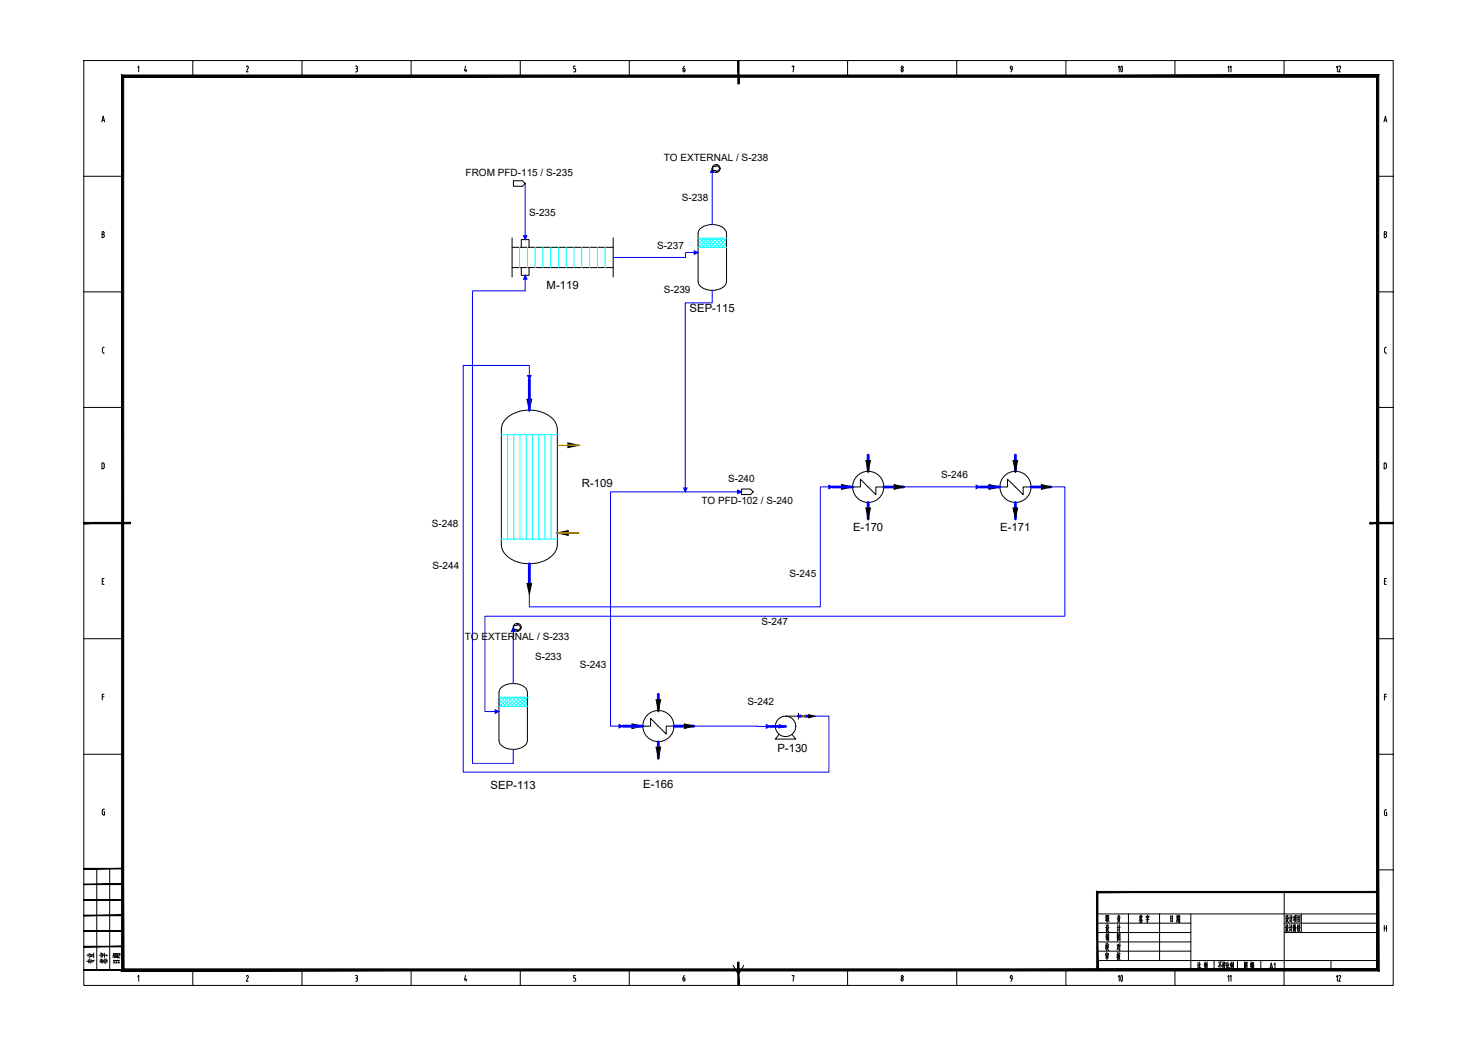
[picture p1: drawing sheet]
<svg xmlns="http://www.w3.org/2000/svg" width="420mm" height="297mm" viewBox="0 0 420 297" stroke-linecap="round" stroke-linejoin="round" font-family="sans-serif">
<g fill="none" stroke="#000" stroke-width=".28">
<path d="M23.8 17.2h372.3v262.9h-372.3zM39.2 19.2l.2-.4v1.6M54.8 17.2h.1M54.8 17.2v4.5M70.3 18.8l.3 .2v.3M70.3 18.8l-.2 .2M70.5 19.4l-.5 1h.6M85.8 17.2h.1M85.8 17.2v4.5M101.1 18.8l.5 .2v.3l-.2 .2 .2 .4M101.2 19.5h.1M101.6 19.9v.2"/>
<path d="M116.9 17.2h.1M116.9 17.2v4.5M132.3 18.8l-.2 1.3h.6M132.5 19.7v.7M147.9 17.2h.1M147.9 17.2v4.5M163.4 19.5l.2 .4M163.6 18.8h-.5v.7h.3M163.6 19.9v.2M178.9 17.2h.1M178.9 17.2v4.5M194.4 19.5h-.2v.6"/>
<path d="M194.5 19.5l.2 .4M194.6 18.8l-.4 .7M194.7 19.9v.2M209.9 17.2h.1M225.2 19v-.2h.5l-.2 1.6M240.9 17.2h.1M240.9 17.2v4.5M256.2 19.9l.3-.4 .2 .4M256.2 19.9v.2M256.7 19.9v.2M272 17.2h.1M272 17.2v4.5"/>
<path d="M287.2 19.1l.3-.3 .3 .3M287.2 19.2l.2 .4 .3 .1v-.5M287.7 19.6l-.4 .8M303 17.2h.1M303 17.2v4.5M334 17.2h.1M334 17.2v4.5M365 17.2h.1M365 17.2v4.5M28.9 34.7l.4-1.7 .4 1.7M29.1 34.2h.5M101.6 20.1l-.1 .3h-.4"/>
<path d="M163.1 20.4h.3M163.6 20.1l-.2 .3M194.2 20.1l.2 .3 .3-.3M256.2 20.1l.3 .3 .2-.3M393.4 34.7l.5-1.7 .3 1.7M393.6 34.2h.5M23.8 50.1h11.1M391.6 50.1h4.5M396.1 50.1h.1M29 65.9l.6 .1v.4l-.3 .2 .4 .5-.2 .3-.5 .1zM29 66.6h.3M393.5 65.9l.6 .1v.4l-.2 .2 .3 .5-.2 .3-.5 .1z"/>
<path d="M393.5 66.6h.4M23.8 83h11.1M29.2 100l.2 .4M29.6 98.7l-.4 .2-.1 1.1M391.6 83h4.5M393.6 99.1v.9M393.6 100l.3 .4M393.9 98.7h.2M393.9 98.7l-.3 .4M396.1 83h.1M23.8 115.8h11.1M29.4 100.4h.2"/>
<path d="M391.6 115.8h4.5M393.9 100.4h.2M396.1 115.8h.1M29.3 133.2l.3-.2v-1.2l-.6-.2v1.7h.3M394.1 132.1v.6M394.2 132.7l-.4 .5M394.2 132.1l-.2-.4-.5-.1v1.7h.3M396.1 148.7h.1M29.1 165.2h.3M29.6 164.5h-.5v1.6h.5M393.6 165.2h.4M394.1 164.5h-.5v1.6h.5"/>
<path d="M23.8 181.6h11.1M29.1 198.1h.5M29.6 197.3h-.5v1.7M391.6 181.6h4.5M393.6 198.1h.5M394.1 197.3h-.5v1.7M396.1 181.6h.1M23.8 214.4h11.1M391.6 214.4h4.5M396.1 214.4h.1M29.5 230.7h.2v1h-.3M29.7 230l-.6 .2v1.2l.3 .2"/>
<path d="M393.6 230.7v.7M394 230.9h.2v.9l-.5-.1-.1-.3M394.2 230.2l-.5 .1-.1 .3M27.5 246.9v28.8M31.2 246.9v28.8M311.9 259.8h79.7M320.8 259.8v13.2M329.6 259.8v13.2M338.5 259.8v15.9M365.1 253.6v22.1M369.9 259.8v5.3M391.6 247.3h4.5"/>
<path d="M396.1 247.3h.1M39.2 277.7l.2-.4v1.6M54.8 275.7v4.4M70.3 277.3l.3 .2v.3M70.3 277.3l-.2 .2M70.5 277.8l-.5 1.1h.6M85.8 275.7v4.4M101.1 277.3l.5 .1v.4l-.2 .2M101.1 278.9h.2M101.2 278h.1M101.4 278l.2 .3M101.6 278.4v.1"/>
<path d="M101.6 278.5l-.2 .4M116.9 275.7v4.4M132.3 277.3l-.2 1.2h.6M132.5 278.2v.7M147.9 275.7v4.4M163.1 278.9h.3M163.4 278l.2 .4-.2 .5M163.6 277.3h-.5v.7h.3M178.9 275.7v4.4M194.6 277.3l-.4 .7M194.7 278.4v.1M194.7 278.3l-.1-.3h-.4l.1 .8h.3l.1-.3"/>
<path d="M208.4 274.4l1.5 2.6 1.5-2.6M225.2 277.4v-.1h.5l-.2 1.6M240.9 275.7v4.4M256.7 278.4v.1M256.7 278.3l-.1-.3a.36 .36 0 0 0-.4 .4 .36 .36 0 0 0 .5 .3v-.2M272 275.7v4.4M287.2 277.6l.3-.3 .3 .3M287.2 277.7l.3 .5M287.5 278.2h.2M287.7 277.7v.8l-.4 .4M303 275.7v4.4M311.9 273h79.7"/>
<path d="M311.9 262.4h26.6M311.9 265.1h26.6M311.9 267.7h26.6M311.9 270.4h26.6M324.1 261.6l.1 .4M324.2 260.1l-.2 .9M324.2 260.5v.4M324.3 261.6v.3M324.3 260.8l.5 .8M324.3 260.5h-.2M324.5 261.3l-.4 .1M324.5 260.2l-.7 1.6"/>
<path d="M324.5 261.6l-.1 .5M324.6 260.5v.4M324.7 262.1l-.7 .1M324.8 260.5h-.3M325.9 260.4l-.1 .5M326.2 260.1v.3M326.2 261.1v1.2l-.2-.3M326.4 260.8l-.4 .1M326.4 260.7l-.2 .5M326.6 260.4l-.1 .4M326.6 260.5h-.7M326.6 261.4l-.9 .1"/>
<path d="M332.8 260.3v1.7M333.2 261.1h-.4M333.3 260.4l-.5 .1M333.3 261.8l-.5 .1M333.3 260.3v1.7M334 275.7v4.4M334.6 260.1v1.4M334.6 261.6l-.1 .6M334.8 261.6l.1 .4M334.8 260.8l-.2 .1M334.8 261.1l-.2 .1M334.9 260.1v1.3"/>
<path d="M335 260.5l-.5 .1M335 261.4l-.5 .2M335.1 260.3v1.1M335.3 261.3l-.3 .9M335.3 260.8h-.2M335.4 260.3v1.9l-.2-.1M335.4 260.3l-.3 .1M340.6 273.6v1.7M340.8 274.3l-.2 .1M340.9 275l-.4 .4M340.9 273.5v1.7l.2 .2h.2v-.5M341.2 274l-.3 .6"/>
<path d="M342.5 273.8v1.7M342.6 273.4l-.3 1M342.7 274.2l.2-.1-.3 1.3M342.7 274.5l.1 .3M342.8 273.8l-.3 .9M342.9 273.7l-.3 .1M343 274v.9M343.2 273.4v2.1l-.2-.3M345.1 273v2.7M346.8 273.9v1.5M346.9 273.5l-.6 1.3M347 274.1l.3 .6"/>
<path d="M347.2 273.4l-.8 .1M347.7 273.3v2.2l-.2-.3M347.8 274.3l-.3 .4M347.8 274l-.3 .1M347.9 273.7l-.1 .5M348 273.4l.1 .3M348.1 274l-.2 .9 .4 .5M348.2 274.5l-.4 1M348.3 273.8l-.4 .1M348.3 273.7v.4M348.4 274.4l-.6 .2M348.7 273.6v1.7"/>
<path d="M349 274.3l-.3 .1M349.1 273.5v1.7l.2 .2h.1v-.5M349.4 274l-.3 .6M350 273.8v1.7M350 273.4l-.3 1M350.1 274.4l.1 .3M350.1 274.2l.2-.1-.2 1.2M350.2 273.8l-.2 .9M350.4 273.7l-.3 .1M350.5 273.9v1M350.6 273.4v2.1l-.1-.3M351.8 273v2.7"/>
<path d="M353.8 275.4v-1.9v2M353.8 275.3l.7 .1M354.1 274.2l.4 .4M354.1 274.9l.1 .3M354.1 274.6l.1 .3M354.2 273.8l-.3 .5M354.3 274h-.2M354.4 273.9l-.5 .9M354.5 273.5v1.9M354.5 273.6l-.7 .1M355.5 273.9v.9M355.7 273.4v2.1"/>
<path d="M355.8 273.9v.9v-.2M355.8 274l-.3 .1M355.9 274.5v1M356 273.8v.6M356.2 274.6v.8M356.3 275h-.3M356.3 275.4h-.4M356.3 273.9h-.3M356.3 273.8v.5h-.3M356.4 274.5l-.5 .1M356.4 273.5l-.5 .1M356.4 274.4l-.1 1"/>
<path d="M365 275.7v4.4M365.1 262.4h26.5M365.1 265.1h26.5M365.4 262.9l.2 .4M365.5 260.3l.2 .3M365.6 263.6h-.3M365.6 263.5v1M365.6 260.9l-.2 .1M365.6 260.8v1.1M365.7 264.2l-.2 .5M365.8 264l.5 .9M365.8 261.6l-.3 .5"/>
<path d="M365.8 263.3l-.1 .5M365.8 262.8v.5M365.9 260.2l-.2 1M365.9 261.4l.4 .8M366 262.8v.7l.3 .1M366 262.9l-.2 .1M366.1 260.2l.1 .7h.1M366.1 260.3h-.2M366.1 263.8h-.4M366.1 263.7l-.5 1.2M366.2 261.1l-.4 .1M366.2 261.1l-.5 1.1"/>
<path d="M366.6 260.9l.2-.1-.1 1.1M366.6 262.8l.2 .4M366.7 260.2l.1 .3M366.7 263.5v1.1M366.7 263.5l-.2 .1M366.8 264.2l-.2 .5M366.9 261.5l-.2 .5M367.1 262.8v2.1M367.2 260.1v2.1M367.4 263.5l-.6 .1M367.4 260.8l-.5 .2M367.7 262.8v2"/>
<path d="M367.8 260.6v.9M367.9 262.9l-.1 1.3-.1-.2M367.9 263h-.2M368 260.5l-.3 .1M368.1 263.6l-.3 1.3M368.1 260.6v1.1M368.1 261.3l-.4 .3M368.1 263l.4 .8M368.2 262.7l-.3 1.1M368.2 263.6v1.3M368.3 260.9l-.4 1.4M368.3 260.3l-.1 .4"/>
<path d="M368.3 261.7l.2 .5M368.5 260.7h-.4M368.5 260.6v1.1M368.6 260.2l-.5 .1M368.9 263v1.8M369 260.2v1.9M369.1 263.7l-.2 .1M369.1 263.3l-.2 .1M369.1 264l-.3 .2M369.1 262.8l-.2 .3M369.2 264l.4 .8M369.3 262.8l-.1 1"/>
<path d="M369.5 263.5l.1 .1M369.5 261.3l-.5 .1M369.5 260.8l-.5 .1M369.5 263h-.2M369.5 262.9v.6M369.5 263.8l-.5 1.1M369.5 261.8l-.5 .1M369.5 263.8l-.3 .1M369.6 260.3l-.6 .2M369.6 260.3l-.1 1.8M378.4 273v2.7M393.5 263v1.7"/>
<path d="M393.5 263.8h.7M394.2 263v1.7M54.8 280.1h.1M85.8 280.1h.1M116.9 280.1h.1M147.9 280.1h.1M178.9 280.1h.1M209.9 280.1h.1M240.9 280.1h.1M272 280.1h.1M303 280.1h.1M334 280.1h.1"/>
<path d="M365 280.1h.1"/>
<circle cx="256.4" cy="19.1" r=".32"/>
<circle cx="256.4" cy="277.6" r=".32"/>
</g>
<g fill="#000" stroke="#000" stroke-width=".28">
<path d="M209.7 17.2l.4 6.7v-6.7zM209.7 17.2l.4 6.7h-.4z"/>
<path d="M34.6 21.3l.6 254.1v-253.4zM34.6 21.3l.6 254.1-.6 .6zM35.2 275.4l-.6 .6 356.7-.6zM34.6 276l356.7-.6 .7 .6zM391.3 22v253.4l.7 .6zM391.3 22l.7-.7v254.7zM35.2 22h356.1l.7-.7zM34.6 21.3h357.4l-356.8 .7z"/>
<path d="M23.8 148.5v.4l13.3-.4zM23.8 148.9l13.3-.4v.4z"/>
<path d="M389.4 148.9h6.7v-.4zM389.4 148.5h6.7l-6.7 .4z"/>
<path d="M23.8 255.9h11.1v-.2zM23.8 255.7h11.1l-11.1 .2z"/>
<path d="M23.8 251.4h11.1v-.1zM23.8 251.3h11.1l-11.1 .1z"/>
<path d="M23.8 247h11.1v-.2zM23.8 246.8h11.1l-11.1 .2z"/>
<path d="M312.1 253.7h79.5v-.3zM311.8 253.4h79.8l-79.5 .3zM311.8 253.4l.3 22.3v-22zM311.8 253.4l.3 22.3h-.3z"/>
<path d="M23.8 275.8h11.1v-.2zM23.8 275.6h11.1l-11.1 .2z"/>
<path d="M23.8 269.1h11.1v-.1zM23.8 269h11.1l-11.1 .1z"/>
<path d="M23.8 264.7h11.1v-.2zM23.8 264.5h11.1l-11.1 .2z"/>
<path d="M23.8 260.3h11.1v-.2zM23.8 260.1h11.1l-11.1 .2z"/>
<path d="M209.7 273.5v6.6h.4zM209.7 273.5h.4v6.6z"/>
</g>
<g fill="none" stroke="#00f" stroke-width=".8">
<path d="M150.5 107.9v8.7M236.7 138.4h5.7M246.8 129.4v4.6M251.2 138.4h5.7M278.6 138.4h5.6M288.7 129.4v4.6M293.1 138.4h5.6M246.8 142.8v4.7M288.7 142.8v4.7M150.5 160.3v5.5M187.1 197.3v4.7M177.1 206.4h5.6"/>
<path d="M187.1 210.8v4.7M191.6 206.4h5.6M218.9 206.5h4.4M227 203.6h.9M228.9 203.6h1"/>
</g>
<g fill="#000" stroke="#000" stroke-width=".28">
<path d="M149.8 113.5h1.4l-.7 3.1zM161.4 125.9l3.1 .7-3.1 .6zM239.3 137.7l3.1 .7-3.1 .7zM246.2 130.9h1.3l-.7 3.1zM254.2 137.7l2.7 .7-2.7 .7zM281.1 137.7l3.1 .7-3.1 .7zM288 130.9h1.3l-.6 3.1zM296.1 137.7l2.6 .7-2.6 .7zM158.4 151.5l3.1-.7v1.4zM246.2 144.4h1.3l-.7 3.1zM288 144.4h1.3l-.6 3.1zM149.8 165.8h1.3l-.6 3.1z"/>
<path d="M179.6 205.8l3.1 .6-3.1 .7zM186.5 198.9h1.3l-.7 3.1zM186.5 212.4h1.3l-.7 3.1zM194.5 205.8l2.7 .6-2.7 .7zM221.5 206l1.8 .5-1.8 .4zM229.9 203.1l1.8 .5-1.8 .4z"/>
</g>
<g fill="none" stroke="#000" stroke-width=".28">
<path d="M145.6 76.1h28.7M145.6 67.6v11.1M145.6 70.3h28.7M148.2 70.3v-2.2h2.2v2.2M148.2 76.1v2.2h2.2v-2.2M174.3 67.6v11.1M199.1 65a5.4 5.4 0 0 1 7.1 .4l.3 1v13.6a3.6 3.6 0 0 1-4 2.5 3.6 3.6 0 0 1-4.1-2.5v-13.6l.3-1zM143.8 119.1a10 10 0 0 1 13.9 .6l.7 1.6v.7v32.8a5.8 5.8 0 0 1-4.6 5 9.7 9.7 0 0 1-10.6-2.8l-.4-.7-.3-1.5v-32.8a4.1 4.1 0 0 1 1.3-2.9zM242.4 138.4h2.2v-2.2l4.4 4.4v-2.2h2.2M284.2 138.4h2.2v-2.2l4.5 4.4v-2.2h2.2M142.5 195.4a5.5 5.5 0 0 1 7.1 .5l.3 .9v13.7a3.6 3.6 0 0 1-4 2.5 3.6 3.6 0 0 1-4.1-2.5v-13.7l.3-.9zM182.7 206.4h2.2v-2.2l4.5 4.4v-2.2h2.2"/>
<path d="M221.5 208.7l-1.1 1.4h5.8l-1.1-1.4M223.3 203.6h3.7M227 202.7v1.7"/>
<circle cx="246.8" cy="138.4" r="4.4"/>
<circle cx="288.7" cy="138.4" r="4.4"/>
<circle cx="187.2" cy="206.4" r="4.4"/>
<circle cx="223.3" cy="206.5" r="2.9"/>
</g>
<path d="M227.9 203.3v.6l1-.6v.6zM228.4 203.6h.1" fill="none" stroke="#0f0" stroke-width=".28"/>
<g fill="none" stroke="#0ff" stroke-width=".28">
<path d="M147.7 70.3v5.8M149.9 70.3v5.8M152.1 70.3v5.8M154.3 70.3v5.8M156.5 70.3v5.8M158.8 70.3v5.8M161 70.3v5.8M163.2 70.3v5.8M165.4 70.3v5.8M167.6 70.3v5.8M169.8 70.3v5.8M172 70.3v5.8"/>
<path d="M198.4 69.5l.8 .8M198.4 68.4l1.9 1.9M198.4 67.7h8.1M198.4 70.3h8.1M198.8 67.7l2.7 2.6M199 67.7l-.6 .6M199.9 67.7l2.7 2.6M200.1 67.7l-1.7 1.7M201 67.7l2.6 2.6M201.2 67.7l-2.6 2.6M202.1 67.7l2.6 2.6M202.3 67.7l-2.6 2.6"/>
<path d="M203.2 67.7l2.6 2.6M203.4 67.7l-2.6 2.6M204.3 67.7l2.2 2.2M204.5 67.7l-2.6 2.6M205.4 67.7l1.1 1.1M205.6 67.7l-2.6 2.6M206.5 67.9l-2.4 2.4M206.5 69l-1.3 1.3M206.5 70.1l-.2 .2M142.5 123.6h15.9M144.3 123.6v29.6M146 123.6v29.6"/>
<path d="M147.8 123.6v29.6M149.6 123.6v29.6M151.4 123.6v29.6M153.1 123.6v29.6M154.9 123.6v29.6M156.7 123.6v29.6M142.5 153.2h15.9M141.8 200l.8 .8M141.8 198.9l1.9 1.9M141.8 198.2h8.1M142.2 198.2l2.7 2.6M142.4 198.2l-.6 .6"/>
<path d="M143.3 198.2l2.7 2.6M143.5 198.2l-1.7 1.7M144.4 198.2l2.7 2.6M144.6 198.2l-2.6 2.6M145.5 198.2l2.7 2.6M145.7 198.2l-2.6 2.6M146.6 198.2l2.7 2.6M146.8 198.2l-2.6 2.6M147.7 198.2l2.2 2.2M147.9 198.2l-2.6 2.6M148.8 198.2l1.1 1.1M149 198.2l-2.6 2.6"/>
<path d="M149.9 198.2h.1M149.9 198.4l-2.4 2.4M149.9 199.5l-1.3 1.3M141.8 200.8h8.1M149.9 200.6l-.2 .2"/>
</g>
<path d="M158.4 126.6h6.1M158.4 151.5h6.1h-3" fill="none" stroke="#ffbf00" stroke-width=".38"/>
<!-- layer: STREAM -->
<g fill="none" stroke="#00f" stroke-width=".28">
<path d="M149.3 52.1v16M202.5 47.9v15.9M149.3 78.3v4.4h-15v134.3h11.6v-4M198.4 71.8h-3.5v1.4h-20.6M202.5 82.5v3.6h-7.7v53.7M150.5 107.9v-4h-18.8v115.6h104v-15.9h-4M194.8 139.8h-21.2v66.6h3.5M194.8 139.8h16M236.7 138.4h-3.5v34.1h-82.7v-3.6M256.9 138.4h21.7M298.7 138.4h4v36.8h-164.8v27.1h3.9M145.9 178.3v16"/>
<path d="M197.2 206.4l21.7 .1"/>
</g>
<!-- layer: STREAM_ARROW -->
<g fill="#00f" stroke="#00f" stroke-width=".28">
<path d="M145.9 178.3l.5 1.2h-1z"/>
<path d="M148.8 67h1l-.5 1.1z"/>
<path d="M197.3 71.3l1.1 .5-1.1 .5z"/>
<path d="M202.5 47.9l.5 1.1h-1z"/>
<path d="M194.3 138.7h1l-.5 1.1z"/>
<path d="M209.7 139.3l1.1 .5-1.1 .5z"/>
<path d="M217.8 206l1.1 .5-1.1 .5z"/>
<path d="M176 205.9l1.1 .5-1.1 .5z"/>
<path d="M150 106.8h1l-.5 1.1z"/>
<path d="M235.6 137.9l1.1 .5-1.1 .5z"/>
<path d="M277.5 137.9l1.1 .5-1.1 .5z"/>
<path d="M140.7 201.7l1.1 .6-1.1 .5z"/>
<path d="M149.3 78.3l.5 1.1h-1z"/>
</g>
<!-- layer: CONNECTOR -->
<g fill="none" stroke="#000" stroke-width=".28">
<path d="M146 51.4h2.5l.8 .7-.8 .8h-2.5zM202.6 47.4h1v-.6l1.1 1.1-1.1 1.1v-.5h-1zM210.8 139h2.5l.8 .8-.8 .8h-2.5zM146 177.8h1v-.6l1.1 1.1-1.1 1.2v-.6h-1z"/>
<circle cx="203.6" cy="47.9" r="1.12"/>
<circle cx="147" cy="178.3" r="1.12"/>
</g>
<text font-size="6.6" x="315.7" y="280.8">10</text>
<text font-size="6.2" x="315.7" y="22.2">10</text>
<text font-size="5.7" x="27.9" y="275.2" transform="rotate(-90 27.9 275.2)">专业</text>
<g font-size="5.3">
<text x="312.9" y="263.5">职 责</text>
<text x="313.3" y="268.5">制 图</text>
<text x="31.4" y="275.2" transform="rotate(-90 31.4 275.2)">签字</text>
<text x="34.9" y="274.8" transform="rotate(-90 34.9 274.8)">日期</text>
<text x="312.9" y="271.3">校 对</text>
</g>
<g font-size="4.4">
<text x="378.5" y="21.5">12</text>
<text x="363.4" y="276.6" transform="rotate(-90 363.4 276.6)">A1</text>
<text x="382.1" y="280.1" transform="rotate(-90 382.1 280.1)">12</text>
</g>
<g font-size="4">
<text x="351" y="21.5" transform="rotate(-90 351 21.5)">11</text>
<text x="351" y="280.1" transform="rotate(-90 351 280.1)">11</text>
</g>
<g font-size="3.2">
<text x="155.4" y="82.2">M-119</text>
<text x="196" y="88.8">SEP-115</text>
<text x="165.4" y="138.4">R-109</text>
<text x="242.5" y="151">E-170</text>
<text x="284.3" y="151">E-171</text>
<text x="221" y="213.6">P-130</text>
<text x="139.5" y="224.1">SEP-113</text>
<text x="182.9" y="224">E-166</text>
</g>
<g font-size="2.8">
<text x="188.7" y="45.7">TO EXTERNAL / S-238</text>
<text x="132.4" y="49.9">FROM PFD-115 / S-235</text>
<text x="193.8" y="57.2">S-238</text>
<text x="150.4" y="61.5">S-235</text>
<text x="186.8" y="70.7">S-237</text>
<text x="188.7" y="83.4">S-239</text>
<text x="207" y="137.1">S-240</text>
<text x="267.6" y="136">S-246</text>
<text x="199.4" y="143.3">TO PFD-102 / S-240</text>
<text x="122.8" y="149.8">S-248</text>
<text x="123" y="161.7">S-244</text>
<text x="224.5" y="164">S-245</text>
<text x="216.5" y="177.8">S-247</text>
<text x="132.2" y="181.9">TO EXTERNAL / S-233</text>
<text x="152.1" y="187.6">S-233</text>
<text x="164.8" y="189.8">S-243</text>
<text x="212.5" y="200.3">S-242</text>
</g>
</svg>
